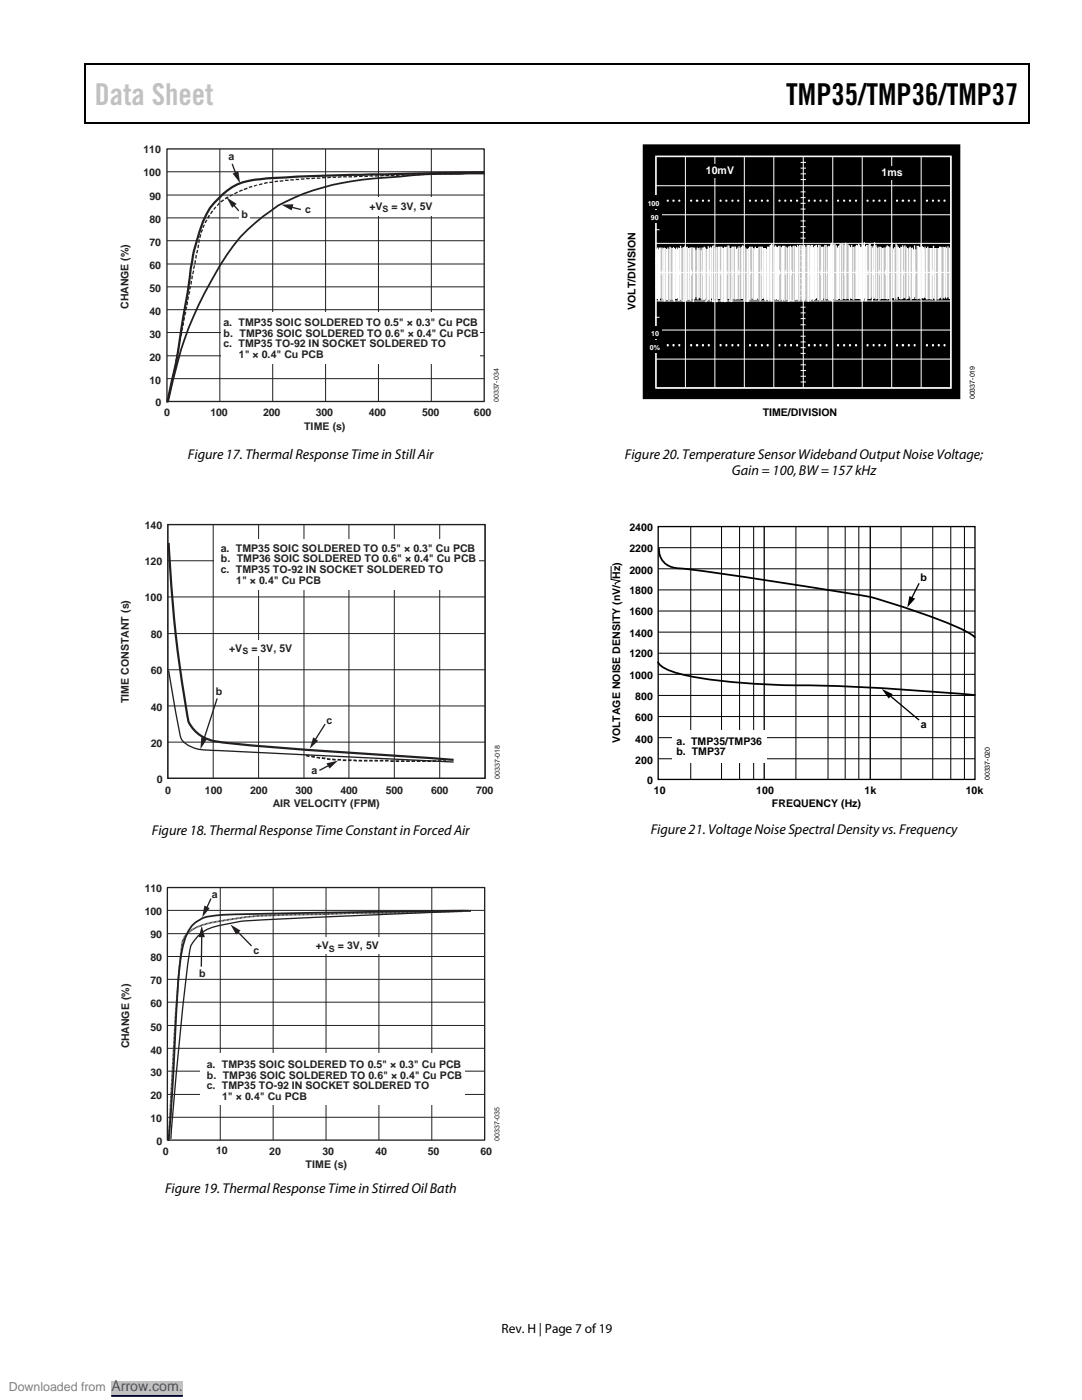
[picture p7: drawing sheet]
<svg xmlns="http://www.w3.org/2000/svg" width="216mm" height="279mm" viewBox="0 0 216 279" stroke-linecap="round" stroke-linejoin="round" font-family="sans-serif">
<path d="M16.9 12.7h.2v1h-.2zM16.9 12.7h.2v.3h-.2zM82.5 12.7h.3v.3h-.3zM205.1 12.7h.3v1h-.3zM205.1 12.7h.3v.3h-.3zM16.9 24.4h.2v.2h-.2zM82.3 24.4h.2v.2h-.2zM205.1 24.4h.3v.2h-.3z" fill="#000"/>
<path d="M17 13.7v10.7M17.1 12.8h65.4M82.8 12.8h122.3M205.2 13.7v10.7M17.1 24.5h188" fill="none" stroke="#000" stroke-width=".25"/>
<path d="M33.3 29.7h63.3v50.4h-63.3z" fill="none" stroke="#231f20" stroke-width=".26"/>
<g fill="none" stroke="#231f20" stroke-width=".2">
<path d="M33.3 38.9h63.3M33.3 34.3h63.3M43.9 29.7v50.4M54.4 29.7v50.4M65 29.7v50.4M75.5 29.7v50.4M86.1 29.7v50.4M33.3 43.5h63.3M33.3 48h63.3M33.3 52.7h63.3M33.3 57.2h63.3M33.3 66.4h63.3"/>
<path d="M33.3 71h63.3M33.3 75.6h63.3M33.3 61.8h63.3"/>
</g>
<path d="M45.2 30.1h1.4v2.4h-1.4z" fill="#fff"/>
<path d="M46.3 32.7l.8 2.1" fill="none" stroke="#231f20" stroke-width=".26"/>
<path d="M46.4 34.6l1.2-.4 .3 2.4z" fill="#231f20"/>
<path d="M47.7 41.5h2.1v2.4h-2.1z" fill="#fff"/>
<path d="M46.5 40.8l1.1 1.3" fill="none" stroke="#231f20" stroke-width=".26"/>
<path d="M45.2 39.4l2 1.3-.9 .8z" fill="#231f20"/>
<path d="M60.4 40.5h1.4v2.5h-1.4z" fill="#fff"/>
<path d="M57.9 41.3l2.1 .5" fill="none" stroke="#231f20" stroke-width=".26"/>
<path d="M56.2 40.9l2.3-.1-.3 1.2z" fill="#231f20"/>
<g fill="#fff">
<path d="M44.1 62.4h51.6v10.3h-51.6z"/>
<path d="M72.9 39.5h14.3v3.6h-14.3z"/>
</g>
<path d="M96.4 34.4l-22.2 .4a270.8 270.8 0 0 0-23.3 1.1 10.8 10.8 0 0 0-7.2 3.6 12.2 12.2 0 0 0-3.9 6.7 38 38 0 0 0-1.9 9l-1.5 9.1a126.6 126.6 0 0 1-3 15.8" fill="none" stroke="#231f20" stroke-width=".44"/>
<path d="M96.5 34.6l-4.6 .1a107.7 107.7 0 0 0-14.5 .7 49.5 49.5 0 0 0-21.9 5.6 38.7 38.7 0 0 0-8.9 8 76.1 76.1 0 0 0-13 31" fill="none" stroke="#231f20" stroke-width=".35"/>
<path d="M33.7 78.7l.2 .1-.1 .7-.3-.1zM33.8 77.8h.3l-.1 .7h-.2zM34.1 76.7h.3l-.2 .7h-.3zM34.3 75.7h.2l-.1 .7h-.2zM34.5 74.6l.2 .1-.1 .7-.2-.1zM34.7 73.6h.3l-.2 .7h-.3zM34.9 72.6h.3l-.2 .7h-.2zM35.1 71.5l.2 .1-.1 .6h-.2zM35.3 70.5l.3 .1-.2 .7-.2-.1zM35.5 69.4l.3 .1-.2 .7-.3-.1zM35.7 68.5h.3l-.1 .7h-.3zM35.9 67.4l.2 .1-.1 .6h-.2zM36.1 66.4l.3 .1-.2 .7-.2-.1zM36.3 65.3l.3 .1-.2 .7-.2-.1zM36.5 64.3h.2v.7h-.3zM36.7 63.3h.2l-.1 .7h-.2zM36.9 62.2l.3 .1-.2 .6h-.3zM37.1 61.2l.3 .1-.2 .7-.2-.1zM37.3 60.1l.2 .1-.1 .7-.2-.1zM37.4 59.2h.3l-.1 .7h-.2zM37.7 58.1h.3l-.2 .7h-.3zM37.9 57.1l.2 .1-.1 .6h-.3zM38.1 56l.2 .1-.1 .7-.2-.1zM38.2 55l.3 .1-.1 .7-.3-.1zM38.5 54h.3l-.2 .7h-.3zM38.7 53h.2l-.1 .7h-.3zM38.9 51.9l.2 .1-.1 .7-.2-.1zM39 50.8l.3 .1-.1 .7-.3-.1zM39.3 49.9h.3l-.2 .7-.3-.1zM39.5 48.8h.2l-.1 .7h-.2zM39.6 47.8h.3l-.1 .7h-.2zM39.9 46.7l.3 .1-.2 .7-.3-.1zM40.3 45.8l.2 .1-.2 .6-.3-.1zM40.7 44.8l.2 .1-.3 .6-.3-.1zM41.1 43.8l.3 .1-.3 .6-.3-.1zM41.7 42.9l.2 .1-.3 .7-.3-.2zM42.3 42l.2 .2-.4 .6-.2-.2zM43 41.2l.2 .2-.5 .5-.2-.2zM43.7 40.4l.2 .2-.5 .5-.2-.2zM44 40.2l.6-.4 .1 .2-.6 .4zM44.8 39.5l.6-.3 .2 .3-.6 .3zM45.8 39l.6-.3 .1 .2-.6 .4zM46.7 38.6l.7-.4 .1 .3-.6 .2zM47.6 38.1l.7-.3 .1 .2-.6 .3zM48.6 37.7l.7-.3 .1 .3-.7 .3zM49.7 37.3l.6-.2 .1 .2-.7 .2zM50.6 37l.7-.2v.2l-.6 .3zM51.7 36.7l.6-.1 .1 .2-.7 .2zM52.7 36.5l.7-.2v.3l-.7 .1zM53.7 36.3l.7-.1 .1 .3-.7 .1zM54.8 36.1l.7-.1v.3l-.6 .1zM55.8 36l.7-.1v.3l-.7 .1zM56.9 35.9h.7v.2h-.7zM57.9 35.8h.7v.2h-.7zM59.3 35.7h.4v.2h-.4zM59.3 35.7v.2zM59 35.7h.3v.2h-.3zM60 35.6h.7v.3h-.7zM62.2 35.5l.7-.1v.3l-.7 .1zM61.1 35.5h.7v.3h-.7zM63.2 35.4h.7v.3h-.7zM65.3 35.3l.7-.1v.3l-.7 .1zM64.3 35.3h.7v.3h-.7zM67.4 35.2h.7v.2l-.7 .1zM66.4 35.2h.7v.3h-.7zM70.6 35.2l.7-.1v.2l-.7 .1zM69.5 35.2h.7v.2h-.7zM68.5 35.2h.7v.2h-.7zM72.7 35.1h.7v.2h-.7zM71.7 35.1h.7v.2h-.7zM71.7 35.1v.1zM71.6 35.1l.1 .2zM75.9 35l.7-.1v.3h-.7zM74.8 35h.7v.2h-.7zM73.8 35h.7v.2h-.7zM79 34.9l.7-.1v.3l-.7 .1zM78 34.9h.7v.3h-.7zM76.9 34.9h.7v.3h-.7zM81.1 34.8h.7v.3h-.7zM80.1 34.8h.7v.3h-.7zM84.3 34.7l.7-.1v.3l-.7 .1zM83.3 34.7h.7v.3h-.7zM82.2 34.7h.7v.3h-.7zM87.5 34.6l.7-.1v.3l-.7 .1zM86.4 34.6h.7v.3h-.7zM85.4 34.6h.7v.3h-.7zM89.6 34.5h.7v.3h-.7zM88.5 34.5h.7v.3h-.7zM92.7 34.5h.8v.2h-.8zM91.7 34.5h.7v.2h-.7zM90.6 34.5h.7v.2h-.7zM95.9 34.4h.4v.2h-.4zM94.9 34.4h.7v.2h-.7zM93.8 34.4h.7v.2h-.7z" fill="#231f20"/>
<g fill="none" stroke="#231f20" stroke-width=".2">
<path d="M33.5 104.7h63.3v50.6h-63.3zM33.5 111.9h63.3M33.5 119.1h63.3M42.5 104.7v50.6M51.6 104.7v50.6M60.7 104.7v50.6M69.6 104.7v50.6M78.7 104.7v50.6M87.7 104.7v50.6M33.5 126.4h63.3M33.5 133.7h63.3M33.5 140.9h63.3"/>
<path d="M33.5 148.1h63.3"/>
</g>
<path d="M33.5 104.7h63.3v50.6h-63.3zM65.8 152.7l-2.1 1" fill="none" stroke="#231f20" stroke-width=".26"/>
<path d="M65.1 152.3l2.3-.5-1.6 1.6z" fill="#231f20"/>
<path d="M43.3 139.4l-2.7 8.4" fill="none" stroke="#231f20" stroke-width=".26"/>
<path d="M40.2 147.1l1.1 .4-1.3 2z" fill="#231f20"/>
<path d="M64.9 144.5l-2.1 3.3" fill="none" stroke="#231f20" stroke-width=".26"/>
<path d="M62.5 147.1l1 .7-1.7 1.6z" fill="#231f20"/>
<g fill="#fff">
<path d="M42.8 107.6h52.9v10.1h-52.9z"/>
<path d="M44.9 127.7h15.3v3.1h-15.3z"/>
</g>
<path d="M33.7 108.6a260.7 260.7 0 0 0 3.9 35.5 7.5 7.5 0 0 0 6.5 4 1264 1264 0 0 0 45.5 3.5h.7" fill="none" stroke="#231f20" stroke-width=".44"/>
<path d="M33.7 133.9l1.9 11.4a4.2 4.2 0 0 0 3.6 4.1l2.5 .3 48.7 2.4" fill="none" stroke="#231f20" stroke-width=".26"/>
<path d="M62.2 150.8l-.1 .3 .7 .2 .1-.4zM63.2 151l-.1 .3 .7 .2 .1-.4zM64.3 151.1l-.1 .4h.7l.1-.3zM65.2 151.3v.3l.7 .1v-.3zM66.3 151.4v.3l.7 .1v-.3zM67.3 151.5v.3h.7v-.3zM68.4 151.5v.4h.7v-.4zM69.4 151.5v.4h.8v-.4zM70.5 151.5v.4l.7 .1v-.4zM71.6 151.6v.4h.7v-.4zM72.6 151.6v.4h.7v-.4zM73.7 151.6v.4h.7v-.4zM74.7 151.6v.4h.3v-.4zM75 151.6v.4h.4v-.4zM75 151.6v.2zM75.8 151.6v.4h.7v-.4zM76.8 151.6v.4h.7v-.4zM77.9 151.7v.4h.7v-.4zM78.9 151.7v.4h.7v-.4zM80 151.7v.4h.7v-.4zM81.1 151.7v.4h.7v-.4zM82.1 151.7v.4h.7v-.4zM83.2 151.7v.4h.7v-.4zM84.2 151.7v.4h.7v-.4zM85.3 151.7v.4h.7v-.4zM86.3 151.7v.4h.7v-.4zM87.4 151.7v.4h.7v-.4zM88.4 151.7v.4h.6v-.4zM61.1 150.6l-.1 .3 .7 .2 .1-.3z" fill="#231f20"/>
<path d="M33.4 177.1h63.3v50.4h-63.3zM47.3 185.8l2.9 3" fill="none" stroke="#231f20" stroke-width=".26"/>
<g fill="none" stroke="#231f20" stroke-width=".2">
<path d="M44 177.1v50.4M54.5 177.1v50.4M65.1 177.1v50.4M75.6 177.1v50.4M86.2 177.1v50.4M33.4 181.7h63.3M33.4 186.3h63.3M33.4 190.9h63.3M33.4 195.5h63.3M33.4 213.8h63.3M33.4 218.4h63.3M33.4 200h63.3"/>
<path d="M33.4 204.7h63.3M33.4 209.2h63.3M33.4 223h63.3"/>
</g>
<path d="M46 184.5l2 1.2-.9 .8z" fill="#231f20"/>
<path d="M40.3 186.7l-.1 6.2" fill="none" stroke="#231f20" stroke-width=".26"/>
<path d="M40.3 184.8l.6 2.2h-1.3z" fill="#231f20"/>
<path d="M42.1 179.3l-1 2.1" fill="none" stroke="#231f20" stroke-width=".26"/>
<path d="M40.8 180.7l1 .5-1.5 1.9z" fill="#231f20"/>
<path d="M93.8 181.8l-39.1 .5a98.1 98.1 0 0 0-13.4 .7 6.4 6.4 0 0 0-4.5 4.6 65.5 65.5 0 0 0-1.6 14.6l-.7 14.6-.8 10.7" fill="none" stroke="#231f20" stroke-width=".35"/>
<path d="M93.8 181.8l-40.8 1.7a39.5 39.5 0 0 0-11.5 1.9 6.7 6.7 0 0 0-3.9 6.1 794.9 794.9 0 0 0-3.5 35.7" fill="none" stroke="#231f20" stroke-width=".26"/>
<g fill="#fff">
<path d="M40 210.1h52.8v10.3h-52.8z" fill-rule="evenodd"/>
<path d="M62.2 187h14.8v3.4h-14.8z" fill-rule="evenodd"/>
</g>
<path d="M33.7 227.3l.1-2.1a634.7 634.7 0 0 1 2.5-36.7 4.7 4.7 0 0 1 3.3-3.6 57.8 57.8 0 0 1 10.2-2l2.9-.2 17.5-.5 22.1-.3" fill="none" stroke="#231f20" stroke-width=".35" stroke-dasharray=".2 .1" stroke-linecap="butt"/>
<path d="M128.4 29h63v50.5h-63zM181.5 119l1.1 .5-1.6 1.7zM175.9 137.5l2.2 1-.8 .9z" fill="#000"/>
<path d="M128.4 29h63v50.5h-63z" fill="none" stroke="#020203" stroke-width=".35"/>
<g fill="none" stroke="#fff" stroke-width=".26">
<path d="M130.9 31.2h58.9v46.3h-58.9zM132 40l.1 .1zM133.2 40l.1 .1zM134.3 40h.2v.1h-.2zM135.5 40l.1 .1zM137.9 40l.1 .1zM139 40h.2l-.2 .1zM140.2 40l.1 .1zM141.4 40l.1 .1zM143.7 40h.2v.1h-.2zM144.9 40l.1 .1zM146.1 40l.1 .1z"/>
<path d="M147.3 40l.1 .1zM149.6 40l.1 .1zM150.8 40l.1 .1zM152 40l.1 .1zM153.1 40h.2v.1h-.2zM155.5 40l.1 .1zM156.6 40l.2 .1zM157.8 40l.1 .1zM159 40l.1 .1zM161.4 40l.1 .1zM162.5 40h.1v.1h-.1zM163.7 40l.1 .1z"/>
<path d="M164.9 40l.1 .1zM167.2 40l.1 .1zM168.4 40l.1 .1zM169.5 40l.2 .1zM170.7 40l.2 .1zM173.1 40l.1 .1zM174.3 40l.1 .1zM175.4 40h.1v.1h-.1zM176.6 40l.1 .1zM178.9 40l.2 .1zM180.1 40h.2v.1h-.2zM181.3 40l.1 .1z"/>
<path d="M182.4 40l.2 .1zM184.9 40l.1 .1zM186.1 40l.1 .1zM187.2 40h.2v.1h-.2zM188.4 40l.1 .1zM131 49.8v9.7M131.2 49.5v10M131.4 49.9v10M131.6 49.5v10.4M131.8 49.5v10M132.1 49.5v10.4M132.3 49.9v9.6"/>
<path d="M132.5 49.6v10.2M132.6 49.5v10.6M132.7 49.6v10.3M133 49.8v9.9M133.2 49.9v9.8M133.3 49.5v10.2M133.5 49.8v10.2M133.7 49.4v10.2M133.9 49.5v10.2M134.1 49.6v10.1M134.4 49.4v10.5M134.6 49.6v10.5"/>
<path d="M134.8 49.8v9.7M135 49.5v10M135.2 49.9v9.5M135.4 49.5v10.4M135.5 49.6v10.3M135.8 49.2v10.5M136.1 49.6v10.3M136.3 49.4v10.7M136.5 49.4v10.7M136.7 49.2v10.8M136.9 49.4v10.5M137.1 49.4v10.4"/>
<path d="M137.4 49.6v10.1M137.6 49.5v10.3M137.8 49.5v10.4M138.1 49.4v10.2M138.3 49.5v10.7M138.6 49.5v10.1M138.9 50v9.2M139.1 49.5v10.1M139.3 49.6v10M139.5 50v9.2M139.7 49.5v9.9M139.9 50.1v9.5"/>
<path d="M140.1 49.5v10.3M140.4 49.5v10.2M140.5 49.4v10.3M140.7 49.5v10M140.9 49.8v10.4M141.2 49.8v10.1M141.3 49.3v10.4M141.5 49.6v10.1M141.8 49.4v10.6M142 49.5v10M142.2 49.2v11M142.5 49.1v11.1"/>
<path d="M142.6 49.7v9.8M142.9 49.4v10.8M143.1 49.4v10.8M143.3 49.4v10.1M143.6 49.4v10.1M143.9 49.4v10.6M144 49.4v10.8M144.1 49.6v10.4M144.3 49.6v10.5M144.6 49.4v10.8M144.8 49.4v10.8M145 49.4v10.7"/>
<path d="M145.3 49.1v10.4M145.5 49.2v10.3M145.6 49.6v10.5M145.9 49.6v10.6M146.1 49.4v10.7M146.2 49.4v10.2M146.4 49.4v10.2M146.7 49.4v10.2M146.8 49.4v10.2M146.9 49.8v9.8M147.2 49.5v10.1M147.5 49.3v10.3"/>
<path d="M147.6 49.6v10M147.9 49.4v10.1M148.2 49.1v10.4M148.4 49.2v10.7M148.6 49.4v10.3M148.9 49.7v10.4M149.1 49.8v10.4M149.4 49.6v10.5M149.6 49.4v10.3M149.8 49.4v10.3M150.1 49.4v10.1M150.3 49.6v10.1"/>
<path d="M150.5 49.7v10M150.7 49.4v10.3M151 49.6v10.1M151.2 49.6v9.9M151.4 49.4v10.3M151.7 49.4v10.6M151.9 49.4v10.3M152.1 49.4v10.1M152.3 49.6v9.9M152.6 49.6v10.1M152.7 49.6v10.4M153 49.8v9.9"/>
<path d="M153.2 49.4v10.3M153.4 49.4v10.6M153.6 49.4v10.3M153.7 49v11M154 48.8v11.3M154.2 48.9v11M154.5 49.4v10.2M154.8 49.1v10.6M154.9 49.4v10.1M155.1 49.4v10.3M155.4 49.2v10.5M155.6 49.2v10.7"/>
<path d="M155.9 49.4v10.3M156.2 49.2v10.8M156.3 49.2v10.5M156.6 49.2v10.7M156.9 49.4v10.3M157 49.6v10.1M157.3 49.4v10.7M157.5 49.3v10.8M157.7 49.2v10.8M158 49.4v10.6M158.3 49.2v10.9M158.4 49.2v10.7"/>
<path d="M158.7 49.2v10.5M159 49.4v10.3M159.1 49v10.7M159.4 49.3v10.7M159.6 49v10.8M159.8 49v10.7M160.1 49.1v10.9M160.3 49.3v10.7M160.5 49v10.9M160.8 49.4v10.3M161.1 49v11M161.3 49v11.1"/>
<path d="M161.6 49v10.7M161.7 49.3v10.7M162 49v10.7M162.1 49v10.6M162.3 49.4v10.5M162.6 49.2v10.5M162.7 49.1v10.4M162.9 49v10.4M163.2 49.4v10.4M163.4 49v10.7M163.6 49v11M163.9 49.4v10.4"/>
<path d="M164.1 49.4v10.4M164.4 49.4v10.1M164.6 49v10.9M164.8 49v10.6M165 49.4v10.1M165.3 49.2v10.6M165.6 49.3v10.6M165.7 48.9v10.9M165.9 48.6v11.4M166.2 48.9v11.2M166.3 48.9v10.6M166.6 48.8v11"/>
<path d="M166.9 49.1v10.6M167.1 49.5v10.2M167.3 49.2v10.3M167.6 48.9v10.6M167.7 48.8v10.9M168 48.8v10.9M168.2 48.8v10.7M168.4 48.9v10.6M168.7 48.6v11M169 48.8v10.7M169.2 48.9v10.6M169.5 49.1v10.7"/>
<path d="M169.7 49.4v10.1M169.9 49v10.5M170.2 49.4v10.2M170.4 49.4v10.3M170.6 49.3v10.2M170.9 49v10.5M171.1 49.1v10.4M171.3 48.8v10.7M171.5 49v10.5M171.7 49.4v10.2M171.9 49.4v10.7M172 48.6v11.3"/>
<path d="M172.3 48.9v11M172.5 48.5v11M172.7 49.3v10.7M172.9 49v11M173.2 49v10.5M173.4 48.8v10.7M173.6 48.8v10.7M173.8 49.2v10.1M174.1 49.5v10.5M174.2 49.2v10.3M174.5 48.5v11M174.8 49v10.6"/>
<path d="M174.9 49.4v10.1M175.2 49.6v9.9M175.4 49.4v10.5M175.6 49.4v10.2M175.8 49.4v10.1M176.1 49.6v9.9M176.3 49.5v10M176.6 49.5v10M176.9 49.4v10.1M177 49.1v10.5M177.3 49.3v10.2M177.6 49.4v10.5"/>
<path d="M177.8 49v10.6M178 48.6v10.8M178.3 49.7v9.7M178.5 49.4v10.3M178.8 48.8v10.7M179 49v10.7M179.2 49.4v9.7M179.5 49.6v9.9M179.8 49.4v10.2M179.9 49.4v10.1M180.1 49.1v10.4M180.4 49.4v10"/>
<path d="M180.6 49.1v10.3M180.8 49.4v10.2M181.1 49.6v9.9M181.2 49.8v9.7M181.4 49.5v9.5M181.6 49.4v10.1M181.8 49.6v10.2M182.1 49.5v10M182.3 49.9v9.6M182.5 49.1v10.1M182.8 49.9v9.6M183 49.2v10.4"/>
<path d="M183.3 49.2v10.3M183.5 49.4v10.1M183.6 49.4v10.2M183.8 48.8v10.6M184.1 49.3v10.1M184.2 49.4v10.1M184.4 49.7v9.5M184.6 49.4v10M184.9 49.6v10M185.1 49.4v10.2M185.4 49.6v9.9M185.6 49.6v10"/>
<path d="M185.8 49.6v9.9M186 49.6v10.1M186.3 49.2v10.3M186.5 49.6v10M186.7 49.6v10.3M187 49.6v10M187.2 49.6v10M187.5 49.4v10.1M187.7 49.4v9.9M187.9 49.4v10.2M188.2 49.4v10M188.5 49.4v10.1"/>
<path d="M188.7 49.4v9.8M188.9 49.6v9.9M189.2 49.3v9.9M189.4 49.5v10M132 68.8v.2zM133.2 68.8l.1 .1v.1zM134.3 68.8h.2l-.1 .2zM135.5 68.8v.2zM137.9 68.8v.2zM139 68.8l.2 .1-.2 .1zM140.2 68.8l.2 .1-.1 .1zM141.4 68.8v.2z"/>
<path d="M143.7 68.8h.2l-.1 .2zM144.9 68.8v.2zM146.1 68.8l.1 .1v.1zM147.3 68.8v.2zM149.6 68.8l.2 .1-.1 .1zM150.8 68.8v.2zM152 68.8l.1 .1-.1 .1zM153.1 68.8h.2l-.1 .2zM155.5 68.8l.1 .1-.1 .1zM156.7 68.8v.2zM157.8 68.8v.2zM159 68.8l.1 .1v.1z"/>
<path d="M161.4 68.8l.1 .1-.1 .1zM162.5 68.8h.1v.2zM163.7 68.8v.2zM164.9 68.8l.1 .1-.1 .1zM167.2 68.8v.2zM168.4 68.8l.1 .1-.1 .1zM169.6 68.8v.2zM170.7 68.8l.2 .1-.1 .1zM173.1 68.8v.2zM174.3 68.8l.1 .1-.1 .1zM175.4 68.8h.1v.2zM176.6 68.8v.2z"/>
<path d="M179 68.8v.2zM180 68.9h.3l-.1 .1zM181.3 68.8l.1 .1v.1zM182.5 68.8v.2zM184.9 68.8v.2zM186.1 68.8l.2 .1-.1 .1zM187.2 68.8h.2l-.1 .2zM188.5 68.8v.2z"/>
</g>
<g fill="none" stroke="#fff" stroke-width=".2">
<path d="M130.9 37.1h58.8M130.9 31.3h58.8v46.1h-58.8zM136.8 31.3v46.1M142.6 31.3v46.1M148.5 31.3v46.1M154.4 31.3v46.1M159.8 35.8h.9M159.8 32.4h.9M159.8 33.6h.9M159.8 34.7h.9M159.8 38.3h.8M159.8 39.4h.8"/>
<path d="M160.3 31.3v46.1M166.2 31.3v46.1M172 31.3v46.1M177.9 31.3v46.1M183.8 31.3v46.1M130.8 57.4h.7M130.8 45.8h.7M130.8 51.6h.7M130.9 54.4h58.8M130.9 42.9h58.8M130.9 48.6h58.8M132.1 54v.8"/>
<path d="M133.3 54v.8M134.5 54v.8M135.6 54v.8M138 54v.8M139.1 54v.8M140.3 54v.8M141.5 54v.8M143.9 54v.8M145 54v.8M146.2 54v.8M147.4 54v.8M149.7 54v.8"/>
<path d="M150.9 54v.8M152 54v.8M153.3 54v.8M155.5 54v.8M156.8 54v.8M157.9 54v.8M159.1 54v.8M159.8 41.7h.8M159.8 40.6h.8M159.8 47.5h.8M159.8 44.1h.8M159.8 45.2h.8"/>
<path d="M159.8 46.4h.8M159.8 53.3h.8M159.8 49.8h.8M159.8 50.9h.8M159.8 52.1h.8M159.8 59h.8M159.8 55.6h.8M159.8 56.7h.8M159.8 57.9h.8M161.4 54v.8M162.7 54v.8M163.8 54v.8"/>
<path d="M164.9 54v.8M167.3 54v.8M168.5 54v.8M169.7 54v.8M170.8 54v.8M173.2 54v.8M174.3 54v.8M175.6 54v.8M176.7 54v.8M179.1 54v.8M180.2 54v.8M181.4 54v.8"/>
<path d="M182.6 54v.8M184.9 54v.8M186.1 54v.8M187.3 54v.8M188.5 54v.8M130.8 63.3h.7M130.9 65.9h58.8M130.9 71.7h58.8M130.9 60.1h58.8M159.8 76.2h.9M159.8 72.8h.9M159.8 73.9h.9"/>
<path d="M159.8 75.1h.9M159.8 64.8h.8M159.8 61.3h.8M159.8 62.4h.8M159.8 63.6h.8M159.8 70.5h.8M159.8 67.1h.8M159.8 68.2h.8M159.8 69.4h.8"/>
</g>
<g fill="#000">
<path d="M128.9 39.1h4v2.6h-4z" fill-rule="evenodd"/>
<path d="M140.4 32.8h5.9v2.6h-5.9z" fill-rule="evenodd"/>
<path d="M175.6 33.2h4.3v2.6h-4.3z" fill-rule="evenodd"/>
<path d="M129.5 42h2.5v2.5h-2.5z" fill-rule="evenodd"/>
<path d="M129.3 67.9h3.3v2.5h-3.3z" fill-rule="evenodd"/>
<path d="M129.6 65.2h2.5v2.5h-2.5z" fill-rule="evenodd"/>
</g>
<path d="M131.3 105.1h63.2v50.5h-63.2zM152.5 105.1v50.3M173.7 105.1v50.3M183.4 116.4l-1.6 3.2M177.4 138.7l6 5" fill="none" stroke="#000" stroke-width=".26"/>
<g fill="none" stroke="#000" stroke-width=".2">
<path d="M131.4 109.3h63.1M131.4 113.5h63.1M131.4 117.7h63.1M137.8 105.1v50.3M144 105.1v50.3M147.6 105.1v50.3M150.4 105.1v50.3M158.8 105.1v50.3M165.2 105.1v50.3M168.6 105.1v50.3M171.4 105.1v50.3M179.8 105.1v50.3"/>
<path d="M186.1 105.1v50.3M189.7 105.1v50.3M192.4 105.1v50.3M131.4 134.6h63.1M131.4 138.8h63.1M131.4 121.9h63.1M131.4 126.2h63.1M131.4 130.4h63.1M131.4 143h63.1M131.4 147.2h63.1M131.4 151.4h63.1"/>
</g>
<path d="M131.5 109.6a3.7 3.7 0 0 0 4 3.8 819.1 819.1 0 0 1 38.7 5.9l2 .6a125 125 0 0 1 16.6 6.1l1.7 1.1M131.3 132.2a6.3 6.3 0 0 0 3.9 2.2 103.6 103.6 0 0 0 21.2 2.3 466.1 466.1 0 0 1 38.1 2" fill="none" stroke="#000" stroke-width=".35"/>
<path d="M134.2 145.7h18.8v6.4h-18.8z" fill-rule="evenodd" fill="#fff"/>
<path d="M121.9 113v2.6l1.8 .4-1 .4 .1 .3" fill="none" stroke="#000" stroke-width=".2"/>
<path d="M0 276.9h70.6" fill="none" stroke="#fff" stroke-width="2.5" stroke-linecap="butt"/>
<path d="M22.2 275.6h14.3v2.6h-14.3z" fill="#c0c0c0"/>
<path d="M22.2 278.6h14.3" fill="none" stroke="#00f" stroke-width=".2"/>
<path d="M0 276.9h70.6" fill="none" stroke="#fff" stroke-width="2.5" stroke-linecap="butt"/>
<path d="M22.2 275.6h14.3v2.6h-14.3z" fill="#c0c0c0"/>
<path d="M22.2 278.6h14.3" fill="none" stroke="#00f" stroke-width=".2"/>
<path d="M0 276.9h70.6" fill="none" stroke="#fff" stroke-width="2.5" stroke-linecap="butt"/>
<path d="M22.2 275.6h14.3v2.6h-14.3z" fill="#c0c0c0"/>
<path d="M22.2 278.6h14.3" fill="none" stroke="#00f" stroke-width=".2"/>
<path d="M0 276.9h70.6" fill="none" stroke="#fff" stroke-width="2.5" stroke-linecap="butt"/>
<path d="M22.2 275.6h14.3v2.6h-14.3z" fill="#c0c0c0"/>
<path d="M22.2 278.6h14.3" fill="none" stroke="#00f" stroke-width=".2"/>
<path d="M0 276.9h70.6" fill="none" stroke="#fff" stroke-width="2.5" stroke-linecap="butt"/>
<path d="M22.2 275.6h14.3v2.6h-14.3z" fill="#c0c0c0"/>
<path d="M22.2 278.6h14.3" fill="none" stroke="#00f" stroke-width=".2"/>
<path d="M0 276.9h70.6" fill="none" stroke="#fff" stroke-width="2.5" stroke-linecap="butt"/>
<path d="M22.2 275.6h14.3v2.6h-14.3z" fill="#c0c0c0"/>
<path d="M22.2 278.6h14.3" fill="none" stroke="#00f" stroke-width=".2"/>
<path d="M0 276.9h70.6" fill="none" stroke="#fff" stroke-width="2.5" stroke-linecap="butt"/>
<path d="M22.2 275.6h14.3v2.6h-14.3z" fill="#c0c0c0"/>
<path d="M22.2 278.6h14.3" fill="none" stroke="#00f" stroke-width=".2"/>
<text font-size="6" fill="#c1c1c1" x="18.9" y="20.9">Data Sheet</text>
<text font-size="6" x="156.9" y="20.9">TMP35/TMP36/TMP37</text>
<g font-size="2.8">
<text x="37.5" y="91.7">Figure 17. Thermal Response Time in Still Air</text>
<text x="124.7" y="91.7">Figure 20. Temperature Sensor Wideband Output Noise Voltage;</text>
<text x="146" y="94.8">Gain = 100, BW = 157 kHz</text>
<text x="30.3" y="166.6">Figure 18. Thermal Response Time Constant in ForcedAir</text>
<text x="129.8" y="166.4">Figure 21. Voltage Noise Spectral Density vs. Frequency</text>
<text x="32.9" y="238">Figure 19. Thermal Response Time in Stirred Oil Bath</text>
</g>
<text font-size="2.8" fill="#00f" x="22.2" y="277.6">Arrow.com.</text>
<text font-size="2.7" x="100.1" y="266">Rev. H | Page 7 of19</text>
<text font-size="2.5" fill="#808080" x="1.8" y="277.6">Downloaded from</text>
<g font-size="2.1" fill="#231f20">
<text x="28.7" y="35.2">100</text>
<text x="28.7" y="30.6">110</text>
<text x="45.6" y="32">a</text>
<text x="29.8" y="39.9">90</text>
<text x="73.7" y="41.9">+V</text>
<text x="78.1" y="41.9">= 3V, 5V</text>
<text x="29.8" y="44.5">80</text>
<text x="48.2" y="43.5">b</text>
<text x="60.9" y="42.5">c</text>
<text x="29.8" y="49">70</text>
<text x="29.8" y="53.7">60</text>
<text x="29.8" y="58.3">50</text>
<text x="25.6" y="61.6" transform="rotate(-90 25.6 61.6)">CHANGE (%)</text>
<text x="29.8" y="62.9">40</text>
<text x="44.6" y="65.1">a. TMP35 SOIC SOLDERED TO 0.5&quot; × 0.3&quot; Cu PCB</text>
<text x="29.8" y="67.4">30</text>
<text x="44.6" y="67.2">b. TMP36 SOIC SOLDERED TO 0.6&quot; × 0.4&quot; Cu PCB</text>
<text x="44.6" y="69.3">c. TMP35 TO-92 IN SOCKET SOLDERED TO</text>
<text x="47.7" y="71.4">1&quot; × 0.4&quot; Cu PCB</text>
<text x="29.8" y="72">20</text>
<text x="29.8" y="76.5">10</text>
<text x="31" y="81.1">0</text>
<text x="32.8" y="83.1">0</text>
<text x="42" y="82.9">100</text>
<text x="52.5" y="83.1">200</text>
<text x="63" y="83.1">300</text>
<text x="73.6" y="83.1">400</text>
<text x="84.2" y="83.1">500</text>
<text x="94.6" y="83.1">600</text>
<text x="60.7" y="85.8">TIME (s)</text>
<text x="28.9" y="105.6">140</text>
<text x="28.9" y="112.8">120</text>
<text x="44.1" y="110.1">a. TMP35 SOIC SOLDERED TO 0.5&quot; × 0.3&quot; Cu PCB</text>
<text x="44.1" y="112.2">b. TMP36 SOIC SOLDERED TO 0.6&quot; × 0.4&quot; Cu PCB</text>
<text x="28.9" y="119.9">100</text>
<text x="44.1" y="114.4">c. TMP35 TO-92 IN SOCKET SOLDERED TO</text>
<text x="47.1" y="116.5">1&quot; × 0.4&quot; Cu PCB</text>
<text x="30.1" y="127.3">80</text>
<text x="45.7" y="130">+V</text>
<text x="50.2" y="130">= 3V, 5V</text>
<text x="30.1" y="134.5">60</text>
<text x="25.7" y="140.4" transform="rotate(-90 25.7 140.4)">TIME CONSTANT (s)</text>
<text x="30.1" y="141.8">40</text>
<text x="43.1" y="138.7">b</text>
<text x="30.1" y="149">20</text>
<text x="65.2" y="144.5">c</text>
<text x="62.2" y="154.5">a</text>
<text x="31.3" y="156.3">0</text>
<text x="33" y="158.4">0</text>
<text x="40.9" y="158.4">100</text>
<text x="49.9" y="158.4">200</text>
<text x="54.4" y="161">AIR VELOCITY (FPM)</text>
<text x="58.9" y="158.4">300</text>
<text x="67.9" y="158.4">400</text>
<text x="77" y="158.4">500</text>
<text x="86" y="158.4">600</text>
<text x="95" y="158.4">700</text>
<text x="28.9" y="178">110</text>
<text x="42.3" y="179.2">a</text>
<text x="28.9" y="182.6">100</text>
<text x="30" y="191.9">80</text>
<text x="30" y="187.3">90</text>
<text x="50.6" y="190.3">c</text>
<text x="63" y="189.4">+V</text>
<text x="67.4" y="189.4">= 3V, 5V</text>
<text x="30" y="196.4">70</text>
<text x="39.7" y="195">b</text>
<text x="30" y="201.1">60</text>
<text x="25.8" y="209.2" transform="rotate(-90 25.8 209.2)">CHANGE (%)</text>
<text x="30" y="205.7">50</text>
<text x="30" y="210.3">40</text>
<text x="30" y="214.8">30</text>
<text x="41.3" y="213.2">a. TMP35 SOIC SOLDERED TO 0.5&quot; × 0.3&quot; Cu PCB</text>
<text x="41.3" y="215.3">b. TMP36 SOIC SOLDERED TO 0.6&quot; × 0.4&quot; Cu PCB</text>
<text x="30" y="219.4">20</text>
<text x="41.3" y="217.4">c. TMP35 TO-92 IN SOCKET SOLDERED TO</text>
<text x="44.3" y="219.5">1&quot; × 0.4&quot; Cu PCB</text>
<text x="30" y="223.9">10</text>
<text x="31.2" y="228.5">0</text>
<text x="32.5" y="230.6">0</text>
<text x="43.1" y="230.4">10</text>
<text x="53.7" y="230.6">20</text>
<text x="61" y="233.2">TIME (s)</text>
<text x="64.3" y="230.6">30</text>
<text x="74.9" y="230.6">40</text>
<text x="85.4" y="230.6">50</text>
<text x="95.9" y="230.6">60</text>
</g>
<g font-size="2.1" fill="#fff">
<text x="140.9" y="34.8">10mV</text>
<text x="175.9" y="35.2">1ms</text>
</g>
<g font-size="2.1">
<text x="126.8" y="61.9" transform="rotate(-90 126.8 61.9)">VOLT/DIVISION</text>
<text x="152.2" y="83">TIME/DIVISION</text>
<text x="125.6" y="106">2400</text>
<text x="125.6" y="110.1">2200</text>
<text x="125.6" y="114.5">2000</text>
<text x="125.6" y="118.6">1800</text>
<text x="183.7" y="115.9">b</text>
<text x="125.6" y="122.8">1600</text>
<text x="125.6" y="127">1400</text>
<text x="125.6" y="131.1">1200</text>
<text x="125.6" y="135.5">1000</text>
<text x="126.8" y="139.7">800</text>
<text x="126.8" y="143.9">600</text>
<text x="123.8" y="148.3" transform="rotate(-90 123.8 148.3)">VOLTAGE NOISE DENSITY (nV/ Hz)</text>
<text x="126.8" y="148.2">400</text>
<text x="135" y="148.6">a. TMP35/TMP36</text>
<text x="183.8" y="145.2">a</text>
<text x="126.8" y="152.4">200</text>
<text x="135" y="150.7">b. TMP37</text>
<text x="129.1" y="156.5">0</text>
<text x="130.5" y="158.5">10</text>
<text x="150.9" y="158.5">100</text>
<text x="154" y="161.1">FREQUENCY (Hz)</text>
<text x="172.5" y="158.5">1k</text>
<text x="192.7" y="158.5">10k</text>
</g>
<g font-size="1.8" fill="#231f20">
<text x="76.3" y="42.4">S</text>
<text x="48.4" y="130.6">S</text>
<text x="65.6" y="189.9">S</text>
</g>
<g font-size="1.4" fill="#fff">
<text x="129.2" y="41.1">100</text>
<text x="129.9" y="44">90</text>
<text x="129.7" y="69.9">0%</text>
<text x="130" y="67.1">10</text>
</g>
<g font-size="1.4" fill="#231f20">
<text x="99.6" y="80.3" transform="rotate(-90 99.6 80.3)">00337-034</text>
<text x="99.7" y="155.5" transform="rotate(-90 99.7 155.5)">00337-018</text>
<text x="99.7" y="227.7" transform="rotate(-90 99.7 227.7)">00337-035</text>
</g>
<g font-size="1.4">
<text x="194.5" y="79.7" transform="rotate(-90 194.5 79.7)">00337-019</text>
<text x="197.5" y="155.7" transform="rotate(-90 197.5 155.7)">00337-020</text>
</g>
</svg>
